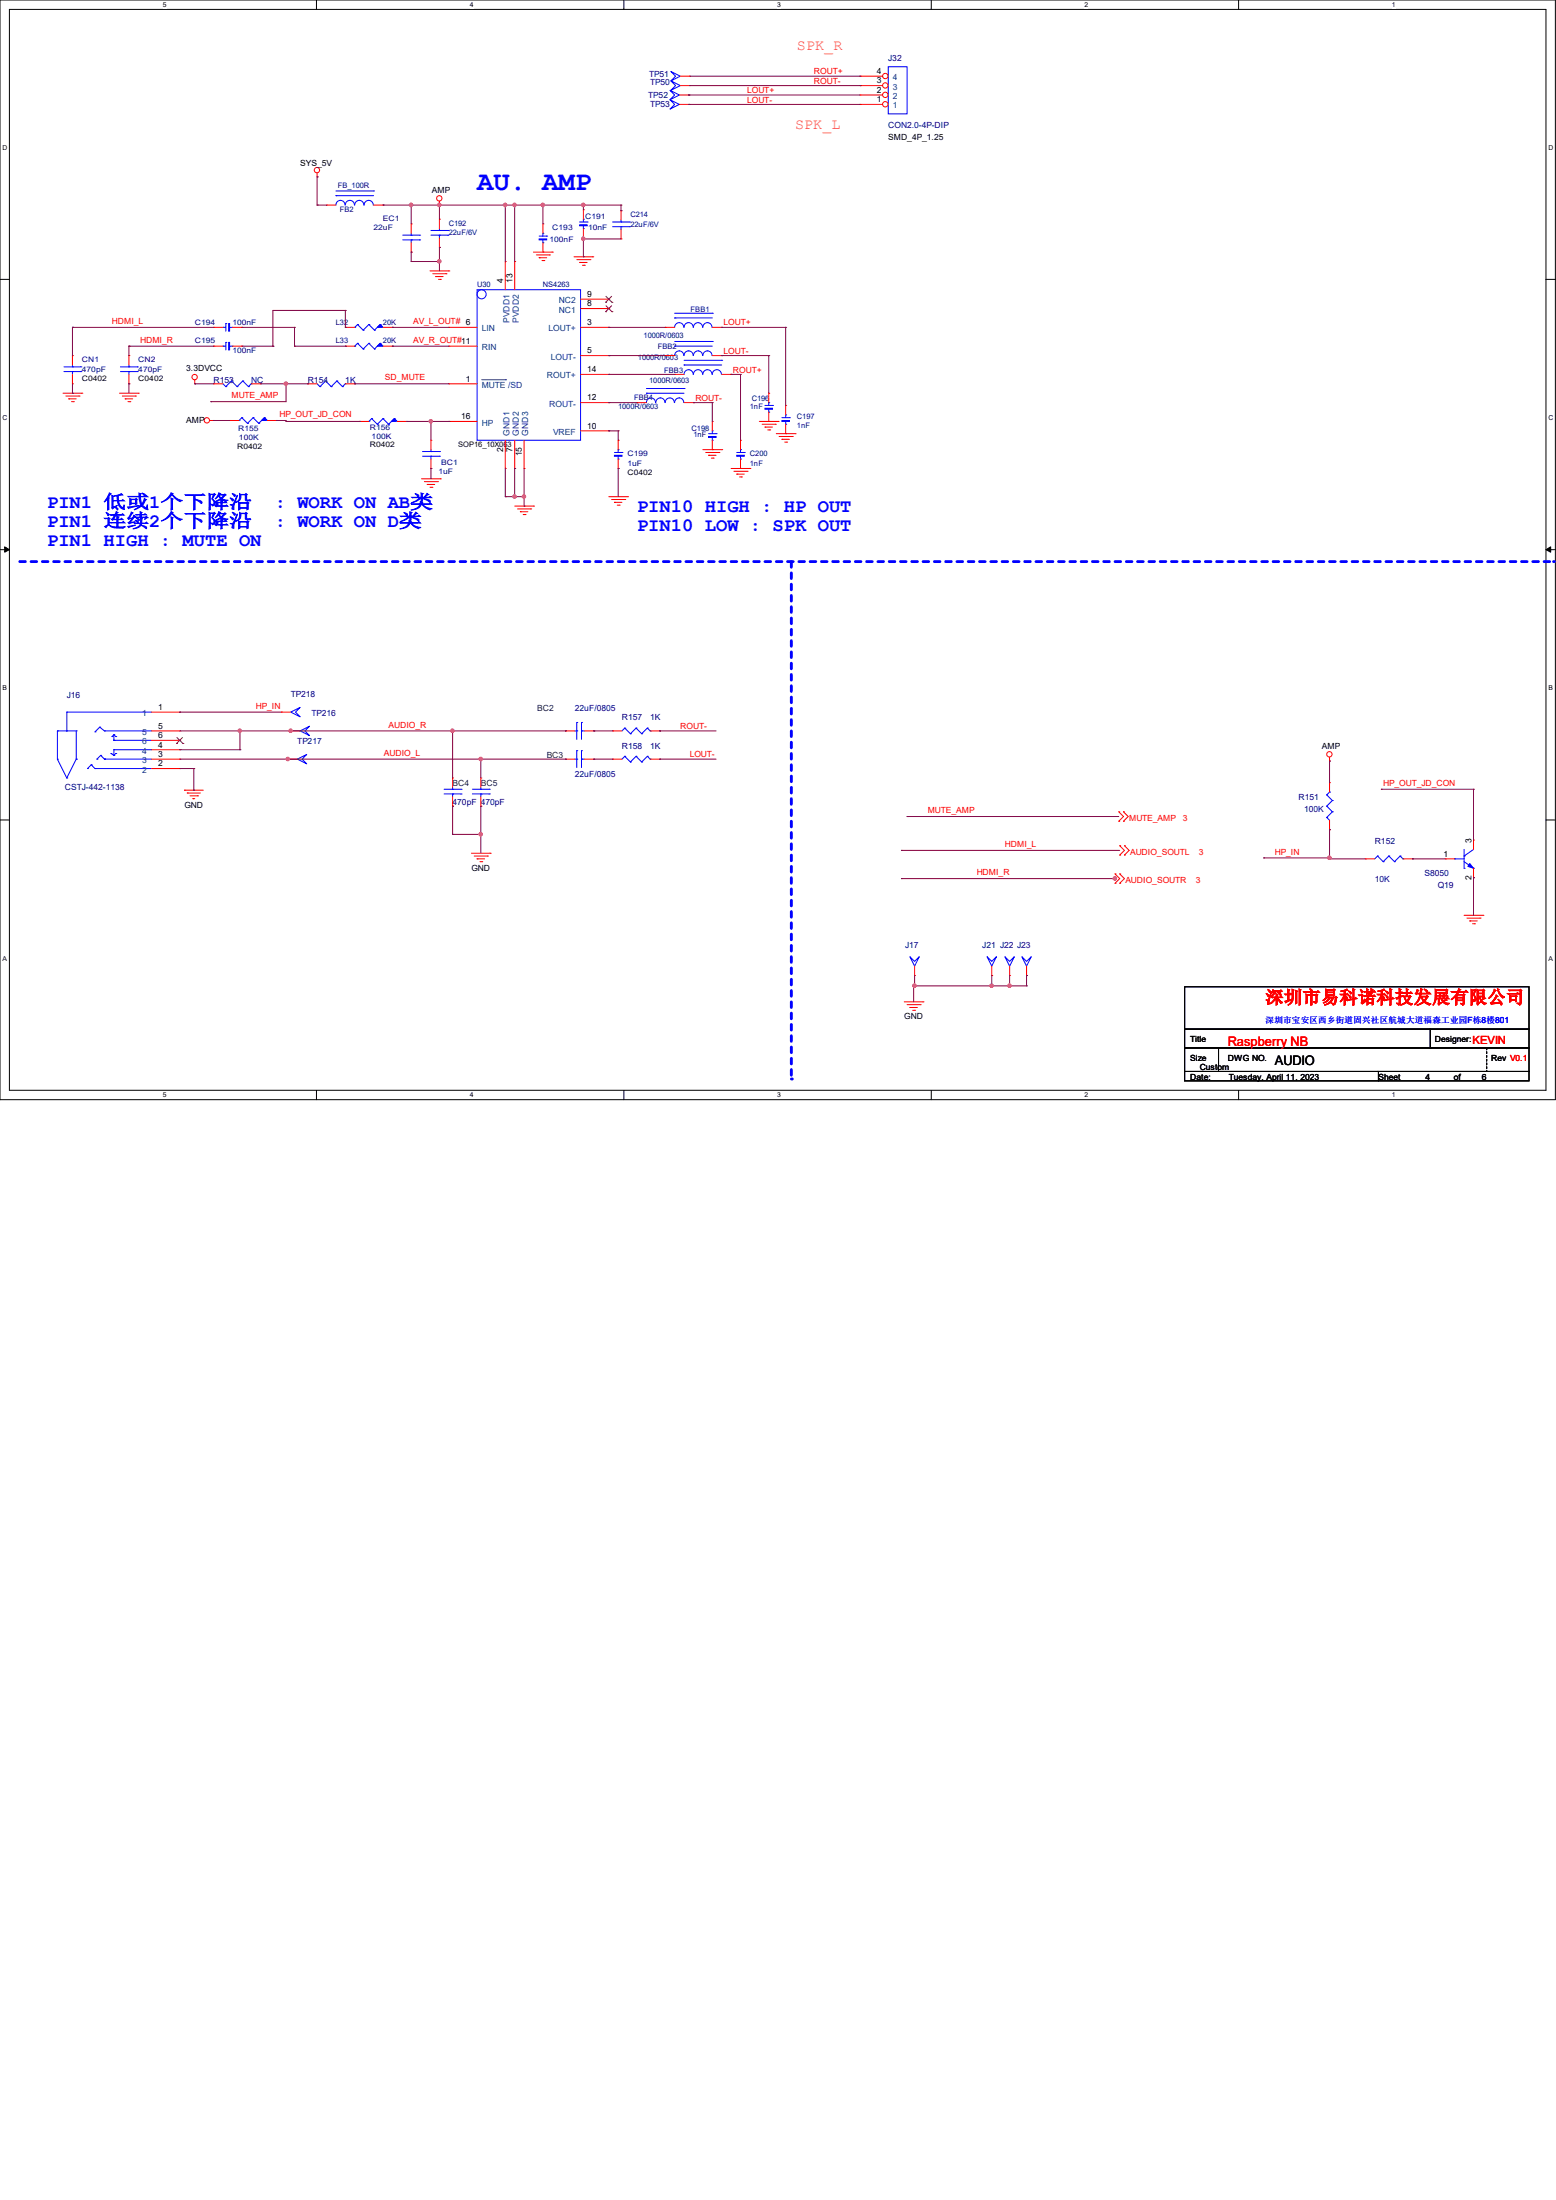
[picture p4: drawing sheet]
<svg xmlns="http://www.w3.org/2000/svg" width="210mm" height="297mm" viewBox="0 0 210 297" stroke-linecap="round" stroke-linejoin="round" font-family="sans-serif">
<path d="M0 0h209.9v148.5h-209.9zM1.3 1.3h207.4v145.9h-207.4z" fill="none" stroke="#000" stroke-width=".13"/>
<g fill="#fff">
<path d="M22 .1h.5v1h-.5z"/>
<path d="M22 147.3h.5v1h-.5z"/>
</g>
<path d="M42.7 0v1.3M42.7 147.2v1.3" fill="none" stroke="#000" stroke-width=".13"/>
<g fill="#fff">
<path d="M63.4 .1h.5v1h-.5z"/>
<path d="M63.4 147.3h.5v1h-.5z"/>
</g>
<path d="M84.2 0v1.3M84.2 147.2v1.3" fill="none" stroke="#000" stroke-width=".13"/>
<g fill="#fff">
<path d="M104.9 .1h.5v1h-.5z"/>
<path d="M104.9 147.3h.5v1h-.5z"/>
</g>
<path d="M125.7 0v1.3M125.7 147.2v1.3" fill="none" stroke="#000" stroke-width=".13"/>
<g fill="#fff">
<path d="M146.4 .1h.5v1h-.5z"/>
<path d="M146.4 147.3h.5v1h-.5z"/>
</g>
<path d="M167.2 0v1.3M167.2 147.2v1.3" fill="none" stroke="#000" stroke-width=".13"/>
<g fill="#fff">
<path d="M187.9 .1h.5v1h-.5z"/>
<path d="M187.9 147.3h.5v1h-.5z"/>
<path d="M.3 19.5h.7v1h-.7z"/>
<path d="M209 19.5h.6v1h-.6z"/>
<path d="M.3 55.9h.7v1h-.7z"/>
<path d="M209 55.9h.6v1h-.6z"/>
</g>
<path d="M0 37.7h1.3M208.7 37.7h1.2" fill="none" stroke="#000" stroke-width=".13"/>
<g fill="#fff">
<path d="M.3 92.4h.6v1h-.6z"/>
<path d="M209 92.4h.6v1h-.6z"/>
</g>
<path d="M0 74.2h1.3M208.7 74.2h1.2" fill="none" stroke="#000" stroke-width=".13"/>
<path d="M.6 73.8l.7 .4-.7 .3zM208.7 74.2l.6-.4v.7z" fill="#000" stroke="#000" stroke-width=".13"/>
<g fill="#fff">
<path d="M.3 128.9h.6v1h-.6z"/>
<path d="M209 128.9h.5v1h-.5z"/>
</g>
<path d="M0 110.7h1.3M208.7 110.7h1.2" fill="none" stroke="#000" stroke-width=".13"/>
<path d="M2.7 75.8h207" fill="none" stroke="#00f" stroke-width=".38" stroke-dasharray=".8 .8"/>
<circle cx="209.7" cy="75.8" r=".19" fill="#00f" stroke-dasharray=".8 .8"/>
<path d="M106.8 75.8v69.9" fill="none" stroke="#00f" stroke-width=".38" stroke-dasharray=".8 .8"/>
<circle cx="106.8" cy="145.7" r=".19" fill="#00f" stroke-dasharray=".8 .8"/>
<g fill="none" stroke="#f00" stroke-width=".13">
<path d="M91.8 10.3h1.3M93.1 10.3h.1M42.8 23.9h.1M42.8 23.4v.5M44.1 27.7h.1M44.1 27.7h1.2M50.4 27.7h1.3M51.7 27.7h.1M58 36.6h2.6M58.4 37h1.8M58.8 37.3h.1M58.8 37.3h1"/>
<path d="M59.2 37.7h.2M59.3 27.7h.1M59.3 27.2v.5M59.4 37.7h.1M60.2 37h.1M60.6 36.6h.1M72 34h2.5M72.4 34.4h1.8M72.8 34.8h.1M72.8 34.8h1M73.2 35.2h.2M73.4 35.2h.1"/>
<path d="M74.2 34.4h.1M74.5 34h.1M77.5 34.7h2.5M77.9 35.1h1.7M78.2 35.4h.1M78.2 35.4h1M78.6 35.8h.3M78.9 35.8h.1M79.6 35.1h.1M80 34.7h.1M8.5 53.1h2.5M8.9 53.5h1.8"/>
<path d="M9.3 53.8h.1M9.3 53.8h1M9.7 54.2h.2M9.8 48h.1M9.8 51.8h.1M9.8 48v1.3M9.8 50.5v1.3M9.9 54.2h.1M10.7 53.5h.1M11 53.1h.1M16.1 53.1h2.6M16.5 53.5h1.8"/>
<path d="M16.9 53.8h.1M16.9 53.8h1M17.3 54.2h.2M17.5 54.2h.1M18.3 53.5h.1M18.7 53.1h.1M26.3 51.8h.1M26.3 51.3v.5M28.3 56.8h.5M28.8 56.8h.1M58.2 59.4h.1M58.2 59.4v1.3"/>
<path d="M86 54.4h.1M86 54.4h1.2M89.8 44.2h.1M89.8 44.2h1.3M92.3 54.4h1.3M93.6 54.4h.1M96.1 56.9h.1M96.1 44.2h1.3M96.1 56.9v1.3M96.1 59.4v1.3M97.4 44.2h.1M102.5 56.9h2.5"/>
<path d="M102.9 57.3h1.7M103.3 57.7h.1M103.3 57.7h1M103.6 58h.3M103.9 58h.1M104.6 57.3h.1M104.8 58.5h2.5M105 56.9h.1M105.2 58.9h1.7M105.5 59.3h.1M105.5 59.3h1.1M105.9 59.7h.3"/>
<path d="M106 58.5h.1M106 54.7h.1M106 54.7v1.3M106 57.3v1.2M106.2 59.7h.1M106.9 58.9h.1M107.3 58.5h.1M56.9 64.6h2.5M57.3 65h1.8M57.7 65.4h.1M57.7 65.4h1M58 65.8h.3"/>
<path d="M58.2 63.2h.1M58.2 62v1.2M58.3 65.8h.1M59.1 65h.1M59.4 64.6h.1M69.5 68.3h2.5M69.8 68.7h1.8M70.2 69.1h.1M70.2 69.1h1M70.6 69.5h.3M70.9 69.5h.1M71.6 68.7h.1"/>
<path d="M72 68.3h.1M82.2 67.1h2.5M82.5 67.4h1.8M82.9 67.8h.1M82.9 67.8h1M83.3 68.2h.3M83.6 68.2h.1M84.3 67.4h.1M84.7 67.1h.1M94.9 60.7h2.5M95.2 61.1h1.8M95.6 61.5h.1"/>
<path d="M95.6 61.5h1M96 61.8h.3M96.1 60.7h.1M96.3 61.8h.1M97 61.1h.1M97.4 60.7h.1M98.7 63.2h2.5M99.1 63.6h1.7M99.4 64h.1M99.4 64h1.1M99.8 64.4h.3M100.1 64.4h.1"/>
<path d="M100.8 63.6h.1M101.2 63.2h.1M38 96.1h.1M38 96.1h1.2M24.9 106.7h.1M24.9 106.7h2.5M25.3 107.1h.1M25.3 107.1h1.8M25.7 107.4h1M26 107.8h.1M26 107.8h.3M26.7 107.4h.1"/>
<path d="M63.6 115.2h2.6M64 115.6h1.8M64.4 116h.1M64.4 116h1M64.8 116.3h.2M65 116.3h.1M65.8 115.6h.1M66.2 115.2h.1M150.5 118h.1M150.5 119.3h.1M150.5 118l.6 .6-.6 .7M151 109.6h.1"/>
<path d="M151 110.9h.1M151 109.6l.6 .6-.6 .7M151.1 118h.1M151.1 119.3h.1M151.1 114.2h.1M151.1 115.4h.1M151.1 118l.7 .6-.7 .7M151.1 114.2l.7 .6-.7 .6M151.6 109.6h.1M151.6 110.9h.1M151.6 109.6l.7 .6-.7 .7M151.8 114.2h.1"/>
<path d="M151.8 115.4h.1M151.8 114.2l.6 .6-.6 .6M179.5 102.7h.1M179.5 102.2v.5M122 135.3h2.6M122.4 135.6h1.8M122.8 136h.1M122.8 136h1M123.2 136.4h.2M123.4 136.4h.1M124.2 135.6h.1M124.6 135.3h.1"/>
<path d="M136.3 131.7h.1M136.3 130.4v1.3M197.6 123.6h2.6M198 124h1.8M198.4 124.3h.1M198.4 124.3h1M198.8 124.7h.2M199 124.7h.1M199.8 124h.1M200.2 123.6h.1"/>
<circle cx="42.8" cy="23" r=".36"/>
<circle cx="59.3" cy="26.8" r=".36"/>
<circle cx="26.3" cy="50.9" r=".36"/>
<circle cx="27.9" cy="56.7" r=".36"/>
<circle cx="179.4" cy="101.8" r=".36"/>
</g>
<path d="M159.9 133.2h46.5v5.7h-46.5zM159.9 138.9h46.5v2.6h-46.5zM193 138.9v2.6M159.9 141.5h4.6v3.2h-4.6zM159.9 144.7h26.2v1.2h-26.2zM164.5 141.5h41.9v3.2h-41.9zM186.1 144.7h20.3v1.2h-20.3zM193 141.5h.1" fill="none" stroke="#000" stroke-width=".13"/>
<path d="M200.7 141.5v3.2M200.7 144.7h.1" fill="none" stroke="#000" stroke-width=".13" stroke-dasharray=".3"/>
<g fill="none" stroke="#00f" stroke-width=".13">
<path d="M90.6 9.7l1.2 .6-1.2 .6 .6-.6zM119.9 9h2.5v6.4h-2.5zM45.3 26.4h.1M45.3 26.4h5.1M45.3 25.8h5.1M46.6 27.7a.61 .61 0 0 0-.6-.6 .61 .61 0 0 0-.7 .6M47.8 27.7a.61 .61 0 0 0-.6-.6 .61 .61 0 0 0-.6 .6M49.1 27.7a.61 .61 0 0 0-.6-.6 .61 .61 0 0 0-.6 .6M50.4 27.7a.61 .61 0 0 0-.6-.6 .61 .61 0 0 0-.7 .6M50.4 25.8h.1M8.6 50.2h2.3M8.6 49.5h2.3"/>
<path d="M9.8 49.5h.1M9.8 50.2h.1M9.8 49.3v.2M9.8 50.2v.3M10.9 50.2h.1M10.9 49.5h.1M87.2 53.1h.1M87.2 53.1h5.1M87.2 52.5h5.1M88.5 54.4a.61 .61 0 0 0-.6-.7 .61 .61 0 0 0-.7 .7M89.7 54.4a.61 .61 0 0 0-.6-.7 .61 .61 0 0 0-.6 .7M91 54.4a.61 .61 0 0 0-.6-.7 .61 .61 0 0 0-.6 .7"/>
<path d="M91.1 42.9h.1M91.1 42.9h5M91.1 42.3h5M92.3 54.4a.61 .61 0 0 0-.6-.7 .61 .61 0 0 0-.6 .7M92.3 44.2a.61 .61 0 0 0-.6-.6 .61 .61 0 0 0-.6 .6M92.3 52.5h.1M93.6 44.2a.61 .61 0 0 0-.7-.6 .61 .61 0 0 0-.6 .6M94.8 44.2a.61 .61 0 0 0-.6-.6 .61 .61 0 0 0-.6 .6M95.6 58.5h1M96.1 44.2a.61 .61 0 0 0-.6-.6 .61 .61 0 0 0-.6 .6M96.1 42.3h.1M96.1 58.2h.1"/>
<path d="M96.1 59.4h.1M96.1 58.2v.3M96.1 59.1v.3M96.6 58.5h.1M105.5 56.4h1.1M106 56h.1M106 57.3h.1M106 56v.4M106 56.9v.4M106.6 56.4h.1M57 61.6h2.3M57 61h2.3"/>
<path d="M58.2 61h.1M58.2 61.6h.1M58.2 60.7v.3M58.2 61.6v.4M59.3 61.6h.1M59.3 61h.1M39.2 96.1l1.3-.6-.6 .6 .6 .7zM135.6 129.2l.7 .6 .6-.6-.6 1.2z"/>
</g>
<g fill="#00f" stroke="#00f" stroke-width=".13">
<path d="M105.5 56.8h1.1v.1h-1.1z" fill-rule="evenodd"/>
<path d="M95.6 58.9h1v.2h-1z" fill-rule="evenodd"/>
</g>
<circle cx="119.5" cy="14.1" r=".36" fill="#fff" stroke="#f00" stroke-width=".13"/>
<path d="M116.1 14.1h.1M116.1 14.1h3" fill="none" stroke="#f00" stroke-width=".13"/>
<circle cx="119.5" cy="12.8" r=".36" fill="#fff" stroke="#f00" stroke-width=".13"/>
<path d="M116.1 12.8h.1M116.1 12.8h3" fill="none" stroke="#f00" stroke-width=".13"/>
<circle cx="119.5" cy="11.5" r=".36" fill="#fff" stroke="#f00" stroke-width=".13"/>
<path d="M116.1 11.6h.1M116.1 11.6h3" fill="none" stroke="#f00" stroke-width=".13"/>
<circle cx="119.5" cy="10.3" r=".36" fill="#fff" stroke="#f00" stroke-width=".13"/>
<g fill="none" stroke="#f00" stroke-width=".13">
<path d="M91.7 12.8h1.3M91.7 14.1h1.3M91.8 11.6h1.3M93 12.8h.1M93 14.1h.1M93.1 11.6h.1M116.1 10.3h.1M116.1 10.3h3M55.5 30.2h.1M55.5 34h.1M55.5 30.2v1.3M55.5 32.8v1.2"/>
<path d="M59.3 29.6h.1M59.3 33.4h.1M59.3 29.6v1.3M59.3 32.1v1.3M68.2 35.3h.1M68.2 35.3v3.8M69.5 35.3h.1M69.5 35.3v3.8M73.3 34h.1M73.3 30.2h.1M73.3 30.2v1.3M73.3 32.8v1.2"/>
<path d="M78.7 32.1h.1M78.7 28.3h.1M78.7 28.3v1.3M78.7 30.9v1.2M83.8 28.4h.1M83.8 32.3h.1M83.8 28.4v1.3M83.8 31v1.3M17.4 48h.1M17.4 51.8h.1M17.4 48v1.3M17.4 50.5v1.3"/>
<path d="M28.8 51.8h.1M28.8 44.2h.1M28.8 46.7h.1M28.8 51.8h1.3M28.8 46.7h1.3M28.8 44.2h1.3M31 56.8h.1M31 56.8h1.3M31.4 46.7h1.2M31.4 44.2h1.2M32.6 44.2h.1M32.6 46.7h.1"/>
<path d="M33.9 51.8h1.3M35.2 51.8h.1M36.1 56.8h1.2M37.3 56.8h.1M41.5 51.8h.1M41.5 51.8h1.3M46.6 46.7h.1M46.6 44.2h.1M46.6 51.8h1.3M46.6 46.7h1.3M46.6 44.2h1.3M47.9 51.8h.1"/>
<path d="M48.5 56.9h.1M48.5 56.9h1.3M51.7 46.7h1.3M51.7 44.2h1.3M53 46.7h.1M53 44.2h.1M53.6 56.9h1.3M54.9 56.9h.1M60.6 56.9h.1M60.6 46.7h.1M60.6 44.2h.1M60.6 51.8h.1"/>
<path d="M60.6 56.9h3.8M60.6 51.8h3.8M60.6 46.7h3.8M60.6 44.2h3.8M68.2 59.4v3.8M69.5 59.4v3.8M70.7 59.4v3.8M78.4 48h3.8M78.4 50.5h3.8M78.4 54.4h3.8M78.4 44.2h3.8M78.4 58.2h3.8"/>
<path d="M78.4 41.7h3.8M78.4 40.4h3.8M82.2 50.5h.1M82.2 54.4h.1M82.2 44.2h.1M82.2 58.2h.1M82.2 48h.1M82.2 41.7h.1M82.2 40.4h.1M83.4 59.4h.1M83.4 59.4v1.3M89.8 48h.1"/>
<path d="M89.8 48h1.3M91.1 50.5h.1M91.1 50.5h1.2M96.1 48h1.3M97.4 48h.1M97.4 50.5h1.3M98.7 50.5h.1M99.9 59.4h.1M99.9 59.4v1.3M103.8 56.9h.1M103.8 53.1h.1M103.8 53.1v1.3"/>
<path d="M103.8 55.6v1.3M68.2 63.2h.1M69.5 63.2h.1M70.7 63.2h.1M83.4 63.2h.1M83.4 62v1.2M99.9 63.2h.1M99.9 62v1.2M20.4 98.7h3.9M20.4 96.1h3.9M20.4 99.9h3.9M24.3 96.1h.1"/>
<path d="M24.3 98.7h.1M24.3 99.9h.1M39.2 98.7h.1M39.2 98.7h1.3M76.3 98.7h.1M76.3 98.7h1.3M78.9 98.7h1.2M80.1 98.7h.1M82.7 98.7h.1M82.7 98.7h1.2M87.8 98.7h1.2M89 98.7h.1"/>
<path d="M20.4 102.5h3.9M20.4 103.8h3.9M20.4 101.2h3.9M24.3 103.8h.1M24.3 102.5h.1M24.3 101.2h.1M38.9 102.5h.1M38.9 102.5h1.2M61.1 105h.1M61.1 108.8h.1M61.1 105v1.3M61.1 107.6v1.2"/>
<path d="M64.9 105h.1M64.9 108.8h.1M64.9 105v1.3M64.9 107.6v1.2M76.3 102.5h.1M76.3 102.5h1.3M78.9 102.5h1.2M80.1 102.5h.1M82.7 102.5h.1M82.7 102.5h1.2M87.8 102.5h1.2M89 102.5h.1"/>
<path d="M179.5 112h.1M179.5 105.7h.1M179.5 105.7v1.2M179.5 110.7v1.3M184.3 116h.1M184.3 116h1.2M189.4 116h1.2M190.6 116h.1M195.1 116h.1M195.1 116h1.2M198.9 113.4h.1M198.9 118.5h.1"/>
<path d="M198.9 113.4v1.3M198.9 117.2v1.3M123.4 131.7h.1M123.4 130.4v1.3M133.9 131.7h.1M133.9 130.4v1.3M138.6 131.7h.1M138.6 130.4v1.3"/>
</g>
<g fill="none" stroke="#00f" stroke-width=".13">
<path d="M90.4 12.2l1.3 .6-1.3 .7 .7-.7zM90.4 13.5l1.3 .6-1.3 .6 .7-.6zM90.6 10.9l1.2 .7-1.2 .6 .6-.6zM54.4 31.7h2.2M54.4 32.4h2.2M55.5 31.7h.1M55.5 32.4h.1M55.5 31.5v.2M55.5 32.4v.4M56.6 32.4h.1M56.6 31.7h.1M58.2 31.7h2.3"/>
<path d="M58.2 31.1h2.3M59.3 31.1h.1M59.3 31.7h.1M59.3 30.9v.2M59.3 31.7v.4M60.5 31.7h.1M60.5 31.1h.1M64.4 39.1h14v20.3h-14zM72.8 31.9h1M73.3 31.5h.1M73.3 32.8h.1M73.3 31.5v.4"/>
<path d="M73.3 32.4v.4M73.8 31.9h.1M78.2 30h1M78.7 29.6h.1M78.7 30.9h.1M78.7 29.6v.4M78.7 30.5v.4M79.2 30h.1M82.7 30h2.3M82.7 30.6h2.3M83.8 30h.1M83.8 30.6h.1"/>
<path d="M83.8 29.7v.3M83.8 30.6v.4M85 30.6h.1M85 30h.1M16.3 50.2h2.2M16.3 49.5h2.2M17.4 49.5h.1M17.4 50.2h.1M17.4 49.3v.2M17.4 50.2v.3M18.5 50.2h.1M18.5 49.5h.1"/>
<path d="M30.1 44.2h.1M30.1 46.7h.1M30.1 51.8l.4 .4M30.1 46.7h.4M30.1 44.2h.4M30.5 52.2h.1M30.5 43.7h.1M30.5 46.2h.1M30.5 43.7v1M30.5 46.2v1M31 46.7h.4M31 44.2h.4"/>
<path d="M31.2 51.4h.1M31.2 51.4l-.7 .8M31.2 51.4l.8 .8M31.4 44.2h.1M31.4 46.7h.1M32 52.2h.1M32.3 56.8h.1M32.6 56.4h.1M32.6 56.4l.8 .7M32.6 56.4l-.3 .4M32.8 51.4h.1M32.8 51.4l-.8 .8"/>
<path d="M32.8 51.4l.7 .8M33.4 57.1h.1M33.5 52.2h.1M33.9 51.8h.1M33.9 51.8l-.4 .4M34.2 56.4h.1M34.2 56.4l.7 .7M34.2 56.4l-.8 .7M34.9 57.1h.1M35.7 56.4h.1M35.7 56.4l.4 .4M35.7 56.4l-.8 .7"/>
<path d="M42.8 51.8l.4 .4M43.2 52.2h.1M43.9 51.4h.1M43.9 51.4l-.7 .8M43.9 51.4l.8 .8M44.7 52.2h.1M45.5 51.4h.1M45.5 51.4l-.8 .8M45.5 51.4l.7 .8M46.2 52.2h.1M46.6 51.8h.1M46.6 51.8l-.4 .4"/>
<path d="M47.9 46.7h.1M47.9 44.2h.1M48.3 46.4h.1M48.3 43.8h.1M48.3 46.4l.7 .7M48.3 46.4l-.4 .3M48.3 43.8l.7 .8M48.3 43.8l-.4 .4M49 47.1h.1M49 44.6h.1M49.8 56.9h.1M49.8 46.4h.1"/>
<path d="M49.8 43.8h.1M49.8 46.4l.7 .7M49.8 46.4l-.8 .7M49.8 43.8l.7 .8M49.8 43.8l-.8 .8M50.2 56.5h.1M50.2 56.5l.7 .8M50.2 56.5l-.4 .4M50.5 47.1h.1M50.5 44.6h.1M50.9 57.3h.1M51.3 46.4h.1"/>
<path d="M51.3 43.8h.1M51.3 46.4l.4 .3M51.3 46.4l-.8 .7M51.3 43.8l.4 .4M51.3 43.8l-.8 .8M51.7 56.5h.1M51.7 56.5l.8 .8M51.7 56.5l-.8 .8M52.5 57.3h.1M53.2 56.5h.1M53.2 56.5l.4 .4M53.2 56.5l-.7 .8"/>
<path d="M91.1 46.7h.1M91.1 46.7h5M91.1 46.1h5M92.3 48a.61 .61 0 0 0-.6-.6 .61 .61 0 0 0-.6 .6M92.3 49.3h.1M92.3 49.3h5.1M92.3 48.6h5.1M93.6 48a.61 .61 0 0 0-.7-.6 .61 .61 0 0 0-.6 .6M93.6 50.5a.61 .61 0 0 0-.7-.6 .61 .61 0 0 0-.6 .6M94.8 48a.61 .61 0 0 0-.6-.6 .61 .61 0 0 0-.6 .6M94.8 50.5a.61 .61 0 0 0-.6-.6 .61 .61 0 0 0-.6 .6M96.1 48a.61 .61 0 0 0-.6-.6 .61 .61 0 0 0-.6 .6"/>
<path d="M96.1 50.5a.61 .61 0 0 0-.6-.6 .61 .61 0 0 0-.6 .6M96.1 46.1h.1M97.4 50.5a.61 .61 0 0 0-.6-.6 .61 .61 0 0 0-.7 .6M97.4 48.6h.1M103.3 54.7h1M103.8 54.4h.1M103.8 55.6h.1M103.8 54.4v.3M103.8 55.2v.4M104.3 54.7h.1M82.9 61.1h1M83.4 60.7h.1"/>
<path d="M83.4 62h.1M83.4 60.7v.4M83.4 61.6v.4M83.9 61.1h.1M99.4 61.1h1.1M99.9 60.7h.1M99.9 62h.1M99.9 60.7v.4M99.9 61.6v.4M100.5 61.1h.1M7.7 98.7h.1M7.7 98.7h2.6"/>
<path d="M7.7 98.7v3.8M9 96.1h.1M9 98.7h.1M9 96.1h11.4M9 96.1v2.6M10.3 98.7h.1M10.3 98.7v3.8M12.8 98.8h.1M13.5 98.2h.1M13.5 98.2l.6 .5M13.5 98.2l-.7 .6M14.1 98.7h.1"/>
<path d="M14.1 98.7h6.3M15.1 99.4h.1M15.4 99.9h.1M15.4 99.2h.1M15.4 99.9h5M15.4 99.2v.7M15.4 99.2l-.3 .2M15.4 99.2l.2 .2M15.6 99.4h.1M40.5 98.7l1.3-.7-.7 .7 .7 .6zM77.6 98.7h.3M77.9 98.7h.1"/>
<path d="M77.9 97.5h.1M77.9 97.5v2.3M78.5 97.5h.1M78.5 98.7h.1M78.5 98.7h.4M78.5 97.5v2.3M84.3 98.3h.1M84.3 98.3l-.4 .4M84.3 98.3l.8 .8M85.1 99.1h.1M85.9 98.3h.1M85.9 98.3l-.8 .8"/>
<path d="M85.9 98.3l.7 .8M86.6 99.1h.1M87.4 98.3h.1M87.4 98.3l-.8 .8M87.4 98.3l.4 .4M87.8 98.7h.1M7.7 102.5h.1M7.7 102.5l1.3 2.5M9 105h.1M10.3 102.5h.1M10.3 102.5l-1.3 2.5M11.8 103.8h.1"/>
<path d="M12.3 103.3h.1M12.3 103.3l-.5 .5M12.3 103.3l.5 .5M12.8 103.8h.1M12.8 103.8h7.6M13.1 102.5h.1M13.6 102h.1M13.6 102l.5 .5M13.6 102l-.5 .5M14.1 102.5h.1M14.1 102.5h6.3M15 101.7h.1"/>
<path d="M15 101.7l.4 .3M15.4 101.2h.1M15.4 102h.1M15.4 101.2h5M15.4 101.2v.8M15.6 101.7h.1M15.6 101.7l-.2 .3M40.1 102.5l1.3-.6-.6 .6 .6 .6zM59.9 107.2h2.3M59.9 106.6h2.3M61.1 106.6h.1M61.1 107.2h.1"/>
<path d="M61.1 106.3v.3M61.1 107.2v.4M62.2 107.2h.1M62.2 106.6h.1M63.8 107.2h2.2M63.8 106.6h2.2M64.9 106.6h.1M64.9 107.2h.1M64.9 106.3v.3M64.9 107.2v.4M66 107.2h.1M66 106.6h.1"/>
<path d="M77.6 102.5h.3M77.9 102.5h.1M77.9 101.3h.1M77.9 101.3v2.3M78.5 101.3h.1M78.5 102.5h.1M78.5 102.5h.4M78.5 101.3v2.3M84.3 102.1h.1M84.3 102.1l-.4 .4M84.3 102.1l.8 .8M85.1 102.9h.1"/>
<path d="M85.9 102.1h.1M85.9 102.1l-.8 .8M85.9 102.1l.7 .8M86.6 102.9h.1M87.4 102.1h.1M87.4 102.1l-.8 .8M87.4 102.1l.4 .4M87.8 102.5h.1M179.1 110.4h.1M179.1 108.8h.1M179.1 107.3h.1M179.1 110.4l.4 .3"/>
<path d="M179.1 108.8l.7 .8M179.1 107.3l.7 .8M179.5 106.9h.1M179.5 106.9l-.4 .4M179.8 109.6h.1M179.8 108.1h.1M179.8 109.6l-.7 .8M179.8 108.1l-.7 .7M185.9 115.6h.1M185.9 115.6l-.4 .4M185.9 115.6l.8 .7M186.7 116.3h.1"/>
<path d="M187.5 115.6h.1M187.5 115.6l-.8 .7M187.5 115.6l.7 .7M188.2 116.3h.1M189 115.6h.1M189 115.6l-.8 .7M189 115.6l.4 .4M189.4 116h.1M196.3 116h.1M196.3 116h1.3M197.6 115.6h.1M197.6 117.2h.1"/>
<path d="M197.6 116.3l1.3 .9M197.6 114.7v2.5M198.9 117.2h.1M198.9 114.7l-1.3 .9M122.8 129.2l.6 .6 .7-.6-.7 1.2zM133.2 129.2l.7 .6 .6-.6-.6 1.2zM137.9 129.2l.7 .6 .6-.6-.6 1.2z"/>
<circle cx="65" cy="39.7" r=".61"/>
</g>
<g fill="#00f" stroke="#00f" stroke-width=".13">
<path d="M198.4 116.6l.5 .6-.8-.2z"/>
<path d="M52.8 56.9l.4-.4 .4 .4z" fill-rule="evenodd"/>
<path d="M78.2 30.4h1v.1h-1z" fill-rule="evenodd"/>
<path d="M99.4 61.5h1.1v.1h-1.1z" fill-rule="evenodd"/>
<path d="M72.8 32.3h1v.1h-1z" fill-rule="evenodd"/>
<path d="M30.9 43.7h.1v1h-.1z" fill-rule="evenodd"/>
<path d="M103.3 55.1h1v.1h-1z" fill-rule="evenodd"/>
<path d="M30.9 46.2h.1v1h-.1z" fill-rule="evenodd"/>
<path d="M82.9 61.5h1v.1h-1z" fill-rule="evenodd"/>
<path d="M50.9 46.7l.4-.3 .4 .3z" fill-rule="evenodd"/>
<path d="M50.9 44.2l.4-.4 .4 .4z" fill-rule="evenodd"/>
<path d="M35.3 56.8l.4-.4 .4 .4z" fill-rule="evenodd"/>
</g>
<path d="M65 51.3h3.2M68.2 51.3h.1" fill="none" stroke="#004080" stroke-width=".13"/>
<path d="M81.7 42.1h.1M81.7 40.8h.1M81.8 41.3l.8 .8M81.8 40l.8 .8M82.5 41.3l-.8 .8M82.5 40l-.8 .8M82.6 42.1h.1M82.6 40.8h.1M23.9 99.6l.8 .8M24.6 99.6l-.8 .8M23.8 100.4h.1M24.7 100.4h.1" fill="none" stroke="#804000" stroke-width=".13"/>
<g fill="none" stroke="#800040" stroke-width=".13">
<path d="M93 12.8h.1M93 14.1h.1M93 12.8h23.1M93 14.1h23.1M93.1 11.6h23M93.1 10.3h23M116.1 11.6h.1M116.1 10.3h.1M42.8 23.9h.1M42.8 27.7h.1M42.8 27.7h1.3M42.8 23.9v3.8"/>
<path d="M51.7 27.7h.1M51.7 27.7h32.1M55.5 27.7h.1M55.5 35.3h.1M55.5 34h.1M55.5 35.3h3.8M55.5 27.7v2.5M55.5 34v1.3M59.3 27.7h.1M59.3 33.4h.1M59.3 35.3h.1M59.3 27.7v1.9"/>
<path d="M59.3 33.4v3.2M68.2 27.7h.1M68.2 27.7v7.6M69.5 27.7h.1M69.5 27.7v7.6M73.3 27.7h.1M73.3 27.7v2.5M78.7 32.3h.1M78.7 27.7h.1M78.7 34.7h.1M78.7 27.7v.6M78.7 32.1v2.6"/>
<path d="M78.7 32.3h5.1M83.8 27.7h.1M83.8 28.4h.1M83.8 27.7v.7M9.8 44.2h.1M9.8 53.1h.1M9.8 44.2h19M9.8 44.2v3.8M9.8 51.8v1.3M17.4 46.7h.1M17.4 51.8h.1M17.4 46.7v1.3"/>
<path d="M17.4 51.8v1.3M17.4 46.7h11.4M26.3 51.8h.1M26.3 51.8h2.5M28.4 54.2h.1M28.8 56.8h.1M28.8 56.8h2.2M32.6 44.2h7.2M32.6 46.7h4.2M35.2 51.8h6.3M36.8 46.7h.1M37.3 56.8h.1"/>
<path d="M37.3 56.8h1.3v.1M38.6 51.8h.1M38.6 56.9h.1M38.6 51.8v2.4h-10.2M38.6 56.9h9.9M39.8 44.2h.1M39.8 46.7h.1M39.8 46.7h6.8M39.8 44.2v2.5M41.5 51.8h.1M46.6 46.7h.1M46.6 41.9h.1"/>
<path d="M46.6 44.2h.1M46.6 41.9h-9.8v4.8M46.6 41.9v2.3M47.9 51.8h.1M47.9 51.8h12.7M48.5 56.9h.1M53 44.2h.1M53 46.7h.1M53 44.2h7.6M53 46.7h7.6M54.9 56.9h5.7M58.2 56.9h.1"/>
<path d="M58.2 56.9v2.5M60.6 56.9h.1M82.2 54.4h.1M82.2 48h.1M82.2 50.5h.1M82.2 44.2h.1M82.2 58.2h.1M82.2 44.2h7.6M82.2 54.4h3.8M82.2 48h7.6M82.2 50.5h8.9M82.2 58.2h1.2"/>
<path d="M83.4 58.2h.1M83.4 58.2v1.2M93.6 54.4h.1M93.6 54.4h2.5M96.1 54.4h.1M96.1 54.4v2.5M97.4 44.2h.1M97.4 48h.1M97.4 44.2h8.6M97.4 48h6.4M98.7 50.5h.1M98.7 50.5h1.2"/>
<path d="M99.9 50.5h.1M99.9 50.5v8.9M103.8 48h.1M103.8 48v5.1M106 44.2h.1M106 44.2v10.5M58.2 63.2h.1M58.2 63.2v1.4M68.2 67.1h.1M68.2 63.2v3.9M68.2 67.1h2.5M69.5 63.2h.1"/>
<path d="M69.5 67.1h.1M69.5 63.2v3.9M70.7 67.1h.1M70.7 68.3h.1M70.7 63.2v5.1M83.4 63.2h.1M83.4 63.2v3.9M24.3 96.1h.1M24.3 98.7h52M24.3 96.1h13.7M32.4 98.7h.1M32.4 98.7v2.5"/>
<path d="M39.2 98.7h.1M61.1 98.7h.1M61.1 98.7v6.3M76.3 98.7h.1M80.1 98.7h.1M80.1 98.7h2.6M89 98.7h.1M89 98.7h7.6M24.3 102.5h52M24.3 101.2h8.1M24.3 103.8h1.9M26.2 103.8h.1"/>
<path d="M26.2 106.7h.1M26.2 103.8v2.9M32.4 101.2h.1M38.9 102.5h.1M61.1 112.6h.1M61.1 108.8h.1M61.1 112.6h3.8M61.1 108.8v3.8M64.9 102.5h.1M64.9 112.6h.1M64.9 108.8h.1M64.9 102.5v2.5"/>
<path d="M64.9 108.8v6.4M76.3 102.5h.1M80.1 102.5h.1M80.1 102.5h2.6M89 102.5h.1M89 102.5h7.6M121.7 118.6h.1M121.7 114.8h.1M121.7 118.6h28.9M121.7 114.8h29.4M122.4 110.2h.1M122.4 110.2h28.6"/>
<path d="M150.5 118.6h.1M170.6 115.8h.1M170.6 115.8h8.9M179.5 112h.1M179.5 116h.1M179.5 115.8h.1M179.5 102.7h.1M179.5 102.7v3M179.5 112v4M179.5 116h4.8M186.4 106.6h.1M186.4 106.6h12.5"/>
<path d="M190.6 116h.1M190.6 116h4.5M198.9 106.6h.1M198.9 118.5h.1M198.9 106.6v6.8M198.9 118.5v5.1M123.3 133.1h.1M123.3 133.1h15.3M123.3 133.1v2.2M123.4 133.1h.1M123.4 131.7v1.4M133.9 133.1h.1"/>
<path d="M133.9 131.7v1.4M136.3 133.1h.1M136.3 131.7v1.4M138.6 131.7h.1M138.6 133.1h.1M138.6 131.7v1.4"/>
</g>
<g fill="#f0f" stroke="#f0f" stroke-width=".13">
<circle cx="150.5" cy="118.6" r=".23"/>
<circle cx="32.4" cy="98.7" r=".23"/>
<circle cx="64.9" cy="112.6" r=".23"/>
<circle cx="55.5" cy="27.7" r=".23"/>
<circle cx="59.3" cy="35.3" r=".23"/>
<circle cx="70.7" cy="67" r=".23"/>
<circle cx="73.3" cy="27.7" r=".23"/>
<circle cx="68.2" cy="27.7" r=".23"/>
<circle cx="59.3" cy="27.7" r=".23"/>
<circle cx="69.4" cy="27.7" r=".23"/>
<circle cx="69.4" cy="67" r=".23"/>
<circle cx="38.6" cy="51.8" r=".23"/>
<circle cx="58.1" cy="56.9" r=".23"/>
<circle cx="123.4" cy="133.1" r=".23"/>
<circle cx="133.8" cy="133.1" r=".23"/>
<circle cx="136.2" cy="133.1" r=".23"/>
<circle cx="179.4" cy="115.8" r=".23"/>
<circle cx="78.7" cy="32.2" r=".23"/>
<circle cx="78.7" cy="27.7" r=".23"/>
<circle cx="39.2" cy="98.7" r=".23"/>
<circle cx="61.1" cy="98.7" r=".23"/>
<circle cx="38.8" cy="102.5" r=".23"/>
<circle cx="64.9" cy="102.5" r=".23"/>
</g>
<text font-size="3.7" fill="#00f" x="64.4" y="25.7">AU. AMP</text>
<g font-size="2.5" fill="#00f">
<text x="6.3" y="71.2">PIN1 连续2个下降沿</text>
<text x="6.3" y="68.6">PIN1 低或1个下降沿</text>
<text x="37.1" y="71.2">: WORK ON D类</text>
<text x="37.1" y="68.6">: WORK ON AB类</text>
<text x="86" y="69.1">PIN10 HIGH : HP OUT</text>
<text x="86" y="71.7">PIN10 LOW : SPK OUT</text>
<text x="6.3" y="73.7">PIN1 HIGH : MUTE ON</text>
</g>
<text font-size="2.4" fill="#f00" x="170.8" y="135.5">深圳市易科诺科技发展有限公司</text>
<g font-size="2" fill="#ff8000">
<text x="107.6" y="6.8">SPK_R</text>
<text x="107.3" y="17.4">SPK_L</text>
</g>
<text font-size="1.8" fill="#f00" x="165.7" y="141.2">Raspberry NB</text>
<text font-size="1.8" x="172.1" y="143.7">AUDIO</text>
<text font-size="1.5" fill="#f00" x="198.8" y="141">KEVIN</text>
<g font-size="1.1" fill="#000080">
<text x="87.6" y="10.4">TP51</text>
<text x="87.8" y="11.5">TP50</text>
<text x="119.9" y="8.2">J32</text>
<text x="87.5" y="13.2">TP52</text>
<text x="87.8" y="14.4">TP53</text>
<text x="119.9" y="17.2">CON2.0-4P-DIP</text>
<text x="28.8" y="51.6">R153</text>
<text x="33.9" y="51.6">NC</text>
<text x="41.5" y="51.6">R154</text>
<text x="46.6" y="51.6">1K</text>
<text x="9" y="94.2">J16</text>
<text x="39.2" y="94.1">TP218</text>
<text x="77.6" y="96">22uF/0805</text>
<text x="40.1" y="100.4">TP217</text>
<text x="42" y="96.6">TP216</text>
<text x="83.9" y="101.1">R158</text>
<text x="83.9" y="97.2">R157</text>
<text x="87.8" y="101.1">1K</text>
<text x="87.8" y="97.2">1K</text>
<text x="8.8" y="106.6">CSTJ-442-1138</text>
<text x="77.6" y="104.9">22uF/0805</text>
<text x="61.1" y="108.7">470pF 470pF</text>
<text x="175.3" y="108">R151</text>
<text x="176" y="109.6">100K</text>
<text x="185.5" y="113.9">R152</text>
<text x="185.5" y="119.1">10K</text>
<text x="192.3" y="118.3">S8050</text>
<text x="194.1" y="119.8">Q19</text>
<text x="122.2" y="128">J17</text>
<text x="132.6" y="128">J21 J22 J23</text>
</g>
<g font-size="1.1" fill="#f00">
<text x="109.9" y="11.3">ROUT-</text>
<text x="109.9" y="10">ROUT+</text>
<text x="100.8" y="12.6">LOUT+</text>
<text x="100.8" y="13.8">LOUT-</text>
<text x="15.1" y="43.7">HDMI_L</text>
<text x="18.9" y="46.3">HDMI_R</text>
<text x="55.8" y="43.7">AV_L_OUT# 6</text>
<text x="55.8" y="46.3">AV_R_OUT#11</text>
<text x="97.7" y="43.9">LOUT+</text>
<text x="97.7" y="47.8">LOUT-</text>
<text x="31.2" y="53.8">MUTE_AMP</text>
<text x="51.9" y="51.4">SD_MUTE</text>
<text x="98.9" y="50.3">ROUT+</text>
<text x="37.7" y="56.3">HP_OUT_JD_CON</text>
<text x="93.9" y="54.1">ROUT-</text>
<text x="34.5" y="95.7">HP_IN</text>
<text x="52.4" y="98.2">AUDIO_R</text>
<text x="91.8" y="98.4">ROUT-</text>
<text x="51.8" y="102">AUDIO_L</text>
<text x="93.1" y="102.2">LOUT-</text>
<text x="186.7" y="106.1">HP_OUT_JD_CON</text>
<text x="125.2" y="109.8">MUTE_AMP</text>
<text x="152.4" y="110.8">MUTE_AMP</text>
<text x="159.6" y="110.8">3</text>
<text x="131.8" y="118.2">HDMI_R</text>
<text x="135.6" y="114.3">HDMI_L</text>
<text x="151.9" y="119.2">AUDIO_SOUTR</text>
<text x="152.5" y="115.4">AUDIO_SOUTL</text>
<text x="161.4" y="119.2">3</text>
<text x="161.8" y="115.4">3</text>
<text x="172.1" y="115.4">HP_IN</text>
</g>
<g font-size="1.1">
<text x="118.4" y="11.3">3</text>
<text x="118.4" y="10">4</text>
<text x="118.4" y="13.8">1</text>
<text x="118.4" y="12.5">2</text>
<text x="40.5" y="22.4">SYS_5V</text>
<text x="119.9" y="18.9">SMD_4P_1.25</text>
<text x="58.3" y="26">AMP</text>
<text x="67.9" y="38.2" transform="rotate(-90 67.9 38.2)">4</text>
<text x="69.2" y="38.2" transform="rotate(-90 69.2 38.2)">13</text>
<text x="79.2" y="41.4">8</text>
<text x="79.2" y="40.1">9</text>
<text x="79.2" y="43.9">3</text>
<text x="79.2" y="47.7">5</text>
<text x="25.1" y="50.1">3.3DVCC</text>
<text x="62.9" y="51.5">1</text>
<text x="79.2" y="50.3">14</text>
<text x="25.1" y="57.1">AMP</text>
<text x="62.2" y="56.6">16</text>
<text x="79.2" y="54.1">12</text>
<text x="79.2" y="57.9">10</text>
<text x="67.9" y="61" transform="rotate(-90 67.9 61)">2</text>
<text x="69.2" y="61" transform="rotate(-90 69.2 61)">7</text>
<text x="70.4" y="61.6" transform="rotate(-90 70.4 61.6)">15</text>
<text x="21.3" y="95.8">1</text>
<text x="21.3" y="100.9">4</text>
<text x="21.3" y="98.4">5</text>
<text x="21.3" y="99.7">6</text>
<text x="178.4" y="101.1">AMP</text>
<text x="21.3" y="103.5">2</text>
<text x="21.3" y="102.2">3</text>
<text x="24.9" y="109.1">GND</text>
<text x="198.6" y="113.8" transform="rotate(-90 198.6 113.8)">3</text>
<text x="63.6" y="117.6">GND</text>
<text x="194.8" y="115.7">1</text>
<text x="198.6" y="118.7" transform="rotate(-90 198.6 118.7)">2</text>
<text x="122" y="137.6">GND</text>
<text x="160.7" y="140.7">Title</text>
<text x="160.7" y="143.2">Size</text>
<text x="165.7" y="143.2">DWG NO.</text>
<text x="193.7" y="140.7">Designer:</text>
<text x="201.3" y="143.2">Rev V0.1</text>
<text x="160.7" y="145.8">Date:</text>
<text x="161.9" y="144.5">Custom</text>
<text x="165.9" y="145.8">Tuesday, April 11, 2023</text>
<text x="186" y="145.8">Sheet</text>
<text x="192.4" y="145.8">4</text>
<text x="196.2" y="145.8">of</text>
<text x="200" y="145.8">6</text>
</g>
<g font-size="1.1" fill="#004080">
<text x="120.5" y="10.8">4</text>
<text x="120.5" y="14.6">1</text>
<text x="120.5" y="13.4">2</text>
<text x="120.5" y="12.1">3</text>
<text x="75.4" y="40.9">NC2</text>
<text x="65" y="47.3">RIN</text>
<text x="65" y="44.7">LIN</text>
<text x="68.8" y="43.6" transform="rotate(-90 68.8 43.6)">PVDD1</text>
<text x="70" y="43.6" transform="rotate(-90 70 43.6)">PVDD2</text>
<text x="74" y="44.7">LOUT+</text>
<text x="75.4" y="42.2">NC1</text>
<text x="65" y="52.4">MUTE /SD</text>
<text x="73.8" y="51.1">ROUT+</text>
<text x="74.3" y="48.6">LOUT-</text>
<text x="65" y="57.4">HP</text>
<text x="68.8" y="58.8" transform="rotate(-90 68.8 58.8)">GND1</text>
<text x="70" y="58.8" transform="rotate(-90 70 58.8)">GND2</text>
<text x="71.3" y="58.8" transform="rotate(-90 71.3 58.8)">GND3</text>
<text x="74.1" y="54.9">ROUT-</text>
<text x="74.7" y="58.7">VREF</text>
<text x="19.2" y="96.7">1</text>
<text x="19.2" y="101.8">4</text>
<text x="19.2" y="99.2">5</text>
<text x="19.2" y="100.5">6</text>
<text x="19.2" y="104.3">2</text>
<text x="19.2" y="103">3</text>
</g>
<g font-size="1.1" fill="#004040">
<text x="72.5" y="96">BC2</text>
<text x="61.1" y="106.1">BC4</text>
<text x="64.9" y="106.1">BC5</text>
<text x="73.8" y="102.3">BC3</text>
</g>
<text font-size="1.1" fill="#00f" x="170.8" y="138.1">深圳市宝安区西乡街道固兴社区航城大道福森工业园F栋8楼801</text>
<g font-size="1" fill="#000080">
<text x="45.6" y="25.4">FB_100R</text>
<text x="45.8" y="28.6">FB2</text>
<text x="51.7" y="29.8">EC1</text>
<text x="79" y="29.6">C191</text>
<text x="85.1" y="29.3">C214</text>
<text x="50.4" y="31.1">22uF</text>
<text x="60.6" y="30.5">C192</text>
<text x="60.6" y="31.8">22uF/6V</text>
<text x="74.2" y="32.6">100nF</text>
<text x="74.5" y="31.1">C193</text>
<text x="79.4" y="31.1">10nF</text>
<text x="85.1" y="30.6">22uF/6V</text>
<text x="64.4" y="38.7">U30</text>
<text x="73.3" y="38.7">NS4263</text>
<text x="26.3" y="43.8">C194</text>
<text x="26.3" y="46.4">C195</text>
<text x="31.4" y="43.8">100nF</text>
<text x="31.4" y="47.6">100nF</text>
<text x="45.3" y="46.4">L33</text>
<text x="45.3" y="43.8">L32</text>
<text x="51.7" y="46.4">20K</text>
<text x="51.7" y="43.8">20K</text>
<text x="86.9" y="45.6">1000R/0603</text>
<text x="88.8" y="47.1">FBB2</text>
<text x="93.2" y="42.2">FBB1</text>
<text x="11" y="50.2">470pF</text>
<text x="11" y="48.9">CN1</text>
<text x="18.7" y="50.2">470pF</text>
<text x="18.7" y="48.9">CN2</text>
<text x="85.6" y="54">FBB4</text>
<text x="86.1" y="48.6">1000R/0603</text>
<text x="87.6" y="51.7">1000R/0603</text>
<text x="89.7" y="50.3">FBB3</text>
<text x="32.1" y="58.2">R155</text>
<text x="32.3" y="59.4">100K</text>
<text x="49.9" y="58">R156</text>
<text x="50.2" y="59.3">100K</text>
<text x="83.4" y="55.2">1000R/0603</text>
<text x="93.3" y="58.2">C198</text>
<text x="93.6" y="59.1">1nF</text>
<text x="101.2" y="55.2">1nF</text>
<text x="101.5" y="54.1">C196</text>
<text x="107.6" y="56.5">C197</text>
<text x="107.6" y="57.8">1nF</text>
<text x="59.2" y="64">1uF</text>
<text x="59.6" y="62.7">BC1</text>
<text x="84.7" y="61.6">C199</text>
<text x="84.7" y="62.9">1uF</text>
<text x="101.2" y="61.6">C200</text>
<text x="101.2" y="62.9">1nF</text>
</g>
<g font-size="1">
<text x="11" y="51.4">C0402</text>
<text x="18.7" y="51.4">C0402</text>
<text x="32" y="60.6">R0402</text>
<text x="49.9" y="60.3">R0402</text>
<text x="61.8" y="60.3">SOP16_10X063</text>
<text x="84.7" y="64.1">C0402</text>
</g>
<g font-size=".9">
<text x="22" y=".9">5</text>
<text x="63.4" y=".9">4</text>
<text x="104.9" y=".9">3</text>
<text x="146.4" y=".9">2</text>
<text x="187.9" y=".9">1</text>
<text x=".3" y="20.3">D</text>
<text x="209" y="20.3">D</text>
<text x=".3" y="56.7">C</text>
<text x="209" y="56.7">C</text>
<text x=".3" y="93.2">B</text>
<text x="209" y="93.2">B</text>
<text x=".3" y="129.7">A</text>
<text x="209" y="129.7">A</text>
<text x="22" y="148.1">5</text>
<text x="63.4" y="148.1">4</text>
<text x="104.9" y="148.1">3</text>
<text x="146.4" y="148.1">2</text>
<text x="187.9" y="148.1">1</text>
</g>
</svg>
